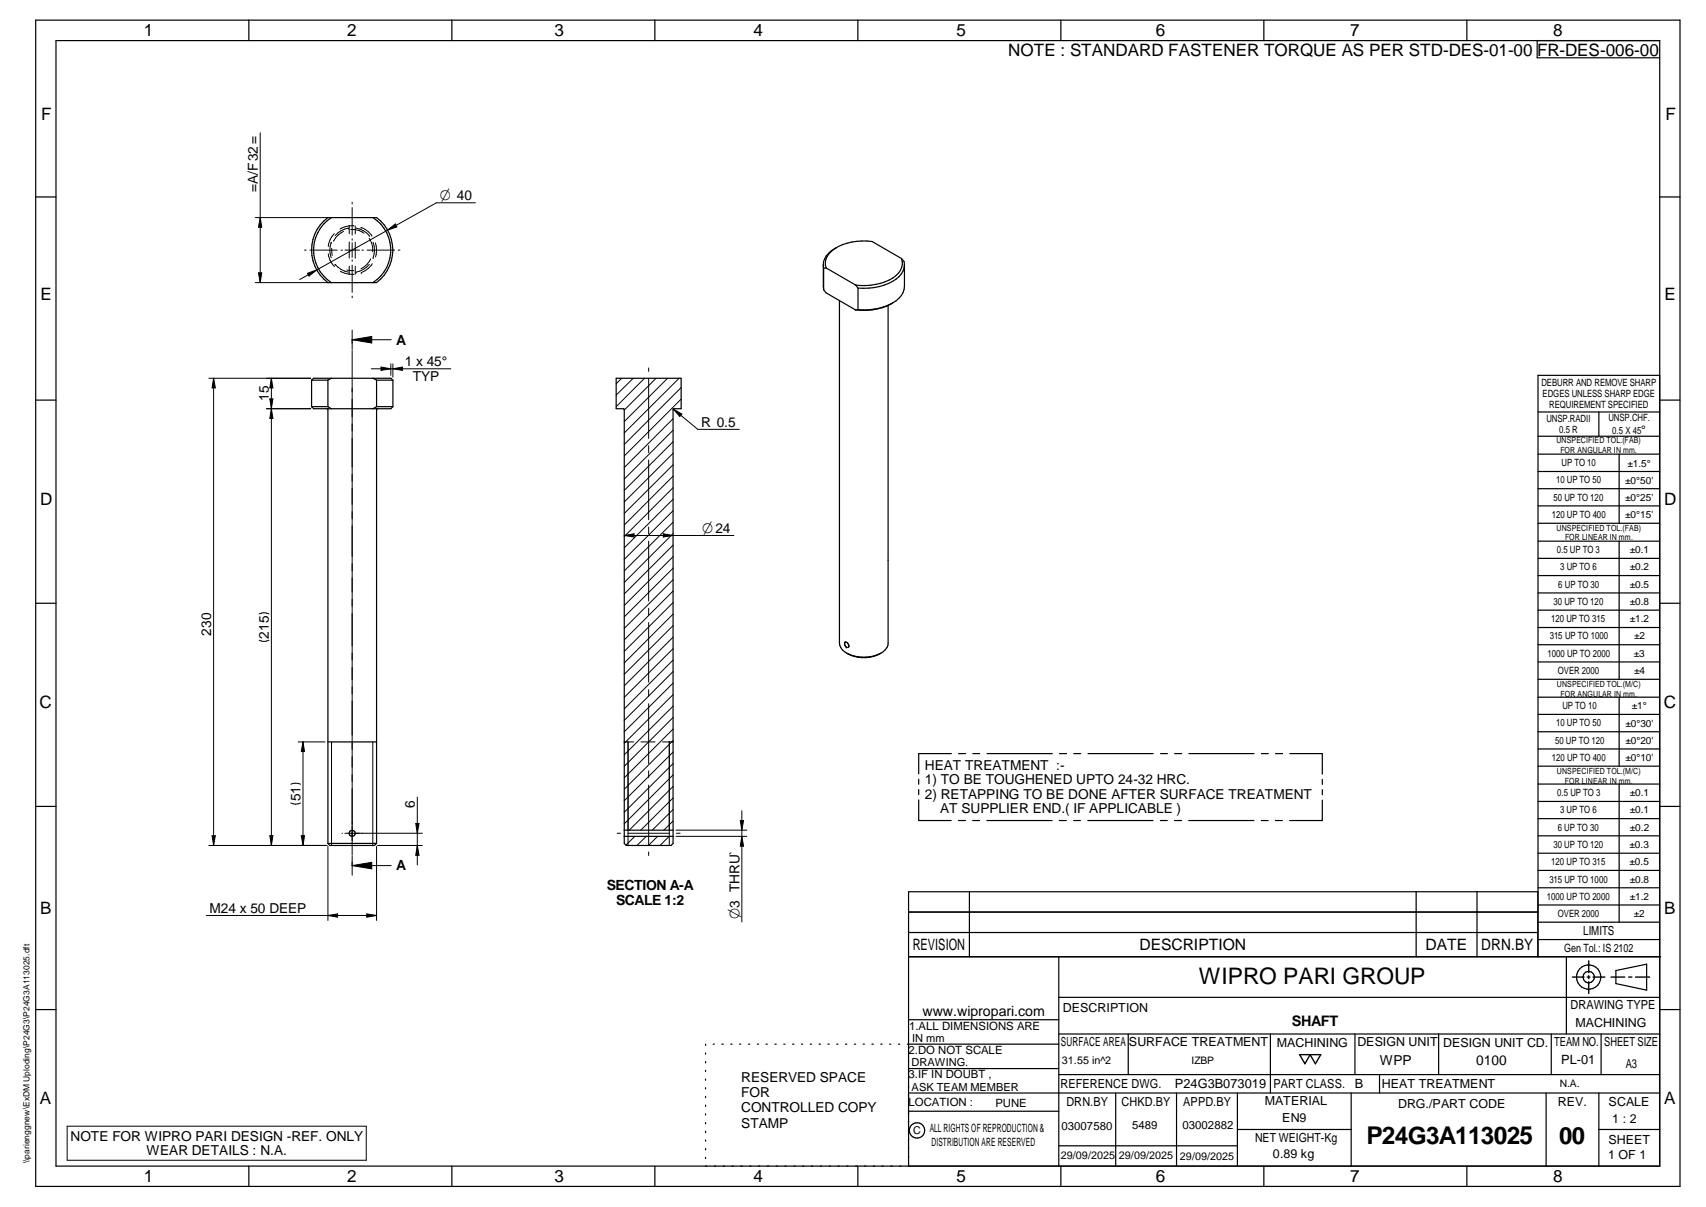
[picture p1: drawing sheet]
<svg xmlns="http://www.w3.org/2000/svg" width="420mm" height="297mm" viewBox="0 0 420 297" stroke-linecap="round" stroke-linejoin="round" font-family="sans-serif">
<g fill="none" stroke="#000" stroke-width=".3">
<path d="M8.8 5h405v287h-405zM13.8 10h395v277h-395zM61.3 5v5M111.3 5v5M161.3 5v5M211.3 5v5M261.3 5v5M311.3 5v5M361.3 5v5M378.6 10v4.2h30.2M8.8 48.5h5M79.7 54.4l1.1-.8h11.9a10 10 0 0 1 0 16h-11.9a10 10 0 0 1-1.1-15.2z"/>
<path d="M81.6 53.6a9.5 9.5 0 0 0 0 16M91.9 53.6a9.5 9.5 0 0 1 0 16M408.8 48.5h5M202.8 65.2l.1 6.1M202.9 71.3l.6 .8 7.2 4.2M202.9 66v5.3M203.5 66l7.2 4.1M203.5 66h-.6M206 60.9a4.8 4.8 0 0 0-3.1 5.1M206.7 74v84.3a3.5 3.5 0 0 0 2.8 2.9 8.7 8.7 0 0 0 8.5-1.3l.7-1.1v-.5v-83.2M210.7 70.1l.6 .8M211.3 70.9v5.3"/>
<path d="M211.3 76.2l-.6 .1M219.8 74.6a14.5 14.5 0 0 1-8.5 1.6M219.8 74.6a14.8 14.8 0 0 1-9.1 1.7M222 63.6a4 4 0 0 1-2.1 4.8 14.7 14.7 0 0 1-9.2 1.7M222 63.6l-7.2-4.2a13.3 13.3 0 0 0-10 2.4 3.6 3.6 0 0 0-1.3 4.2M222 63.6a2.71 2.71 0 0 1 0 3.8 11.4 11.4 0 0 1-9.3 3.6l-1.4-.1M222.7 65.2v5.3a4.9 4.9 0 0 1-2.9 4.1M8.8 98.5h5M80.8 93.6v6.5M81.6 93.1l-.8 .5h-4.1v6.5M91.9 93.1l.8 .5M96.8 93.6l-.5-.5h-19.1l-.5 .5"/>
<path d="M151.8 93.1h16v7.5h-1.8l-.2 .2v106.8l-.5 .5h-11l-.6-.5v-106.8l-.2-.2h-1.7zM408.8 92.4h-30v143.1M408.8 98.5h5M76.7 100.1h4.1M76.7 100.1l.5 .5h19.1l.5-.5M80.5 100.6l.3 .2v106.8M80.8 100.1l.8 .5M92.7 100.1h4.1M92.7 100.1l-.8 .5M93 100.6l-.3 .2v106.8M96.8 100.1v-6.5h-4.1v6.5M378.8 101.4h30"/>
<path d="M378.8 107.4h30M378.8 111.8h30M378.8 116h30M393.8 101.4v6M398.8 111.8v17M378.8 120.3h30M378.8 124.5h30M378.8 128.8h30M378.8 133.2h30M378.8 137.4h30M398.8 133.2v34M8.8 148.5h5"/>
<path d="M208 158.2l.1 .5 .3 .5M208.1 158.1h.1M208.2 158l-.1 .1M208.2 158a.9 .9 0 0 1 .7 1.3M208.4 159.2h.1M208.4 159.3h.5M378.8 141.6h30M378.8 145.9h30M378.8 150.2h30M378.8 154.4h30M378.8 158.7h30M408.8 148.5h5"/>
<path d="M208.5 160.7a8.6 8.6 0 0 0 8.5 0M378.8 162.9h30M378.8 167.2h30M378.8 171.6h30M378.8 175.8h30M398.8 171.6v17M8.8 198.5h5M80.8 182.6h11.9M153.7 182.6h1M164.8 182.6h1M226.3 191.8v1.2M226.3 194.3v1.2"/>
<path d="M226.3 196.8v5.1h8M234.3 185.5h-8v5M236.1 185.5h1.7M239.6 185.5h1.7M243.1 185.5h16.1M260.9 185.5h1.8M264.4 185.5h1.7M268 185.5h16M285.8 185.5h1.7M289.3 185.5h1.7M292.8 185.5h16.1M310.7 185.5h1.7"/>
<path d="M314.1 185.5h1.8M317.7 185.5h8v5M325.7 196.9v5h-8.1M325.7 191.8v1.2M325.7 194.4v1.2M378.8 180.1h30M378.8 184.3h30M378.8 188.6h30M378.8 193h30M378.8 197.2h30M398.8 193v33.9M408.8 198.5h5"/>
<path d="M80.8 207.6h11.9M80.8 207.6l.4 .5h11l.5-.5M153.7 205.8h12.1M153.7 204.3h12.1M236 201.9h1.8M238.7 219.5v16M239.6 201.9h1.6M243.1 201.9h16M260.9 201.9h1.7M264.4 201.9h1.7M267.9 201.9h16.1M285.8 201.9h1.7"/>
<path d="M289.3 201.9h1.7M292.8 201.9h16M310.6 201.9h1.7M314.1 201.9h1.7M348.8 219.5v16M363.8 219.5v16M378.8 201.5h30M378.8 205.7h30M378.8 210h30M378.8 214.2h30M378.8 218.5h30M223.8 235.5h185.2"/>
<path d="M223.8 229.5h154.9M223.8 224.5h154.9M260.8 235.5v51.5M378.7 235.5v-16h-154.9v67.5M378.8 222.7h30M378.8 226.9h30M378.8 231.2h30M385.8 235.5v19M398 238.8l7.5-1.5v6.4l-7.5-1.6zM8.8 248.5h5M173.8 257v.3M173.8 259.1v.3"/>
<path d="M175.6 257h.3M177.8 257h.3M180 257h.3M182.1 257h.3M184.4 257h.2M186.5 257h.3M188.7 257h.3M190.9 257h.3M193 257h.3M195.2 257h.3M197.4 257h.3M199.5 257h.3"/>
<path d="M201.7 257h.3M203.9 257h.3M206.1 257h.3M208.2 257h.4M210.4 257h.3M212.6 257h.3M214.7 257h.4M216.9 257h.3M219.1 257h.3M221.3 257h.3M223.8 251h37M260.8 257h-37.3"/>
<path d="M260.8 245.4h148M260.8 254.5h148M277.9 254.5v10M312.9 254.5v14.5M333.7 254.5v10M354.3 254.5v10M382 254.5v10M394.3 254.5v10M408.8 248.5h5M173.8 261.2v.4M173.8 263.4v.3M173.8 265.6v.3"/>
<path d="M173.8 267.7v.3M173.8 269.8v.3M173.8 271.9v.4M173.8 274.1v.3M173.8 276.3v.3M173.8 278.4v.3M223.8 269h185M223.8 263h37M223.8 273.5h37M260.8 264.5h148M274.8 269v18M289.8 269v18"/>
<path d="M304.7 269v18M304.7 278h28.1M332.8 269v18M339.8 264.5v4.5M380.8 269v18M393.8 269v18M393.8 278h15M61.3 287v5M111.3 287v5M161.3 287v5M173.8 280.5v.3M173.8 282.7v.3"/>
<path d="M173.8 284.8v.3M211.3 287v5M260.8 282h43.9M261.3 287v5M311.3 287v5M361.3 287v5"/>
<circle cx="86.7" cy="205.1" r=".76"/>
<circle cx="391.3" cy="240.5" r="2.99"/>
<circle cx="391.3" cy="240.5" r="1.41"/>
<circle cx="225.9" cy="278.2" r="1.89"/>
</g>
<g fill="none" stroke="#000" stroke-width=".25">
<path d="M64.1 32.7v36.9M62.9 53.6h18M64.1 53.6l.4 2.3h-.8zM81.6 59.6a5.4 5.4 0 0 0 0 3.8M81.6 59.6h.1M82.3 57.5a5.3 5.3 0 0 0-1.5 3.2M84.6 56.9a5.3 5.3 0 0 0-2.4 2.5M85.8 56.1h.1M85.8 56.1a5.2 5.2 0 0 0-3.3 1.9M86 55.6v1.9M86 59.6v3.9M86.3 56.5a4.8 4.8 0 0 1 3.4 .9"/>
<path d="M86.7 49.8v.4M86.7 51.1v6.8M86.7 58.8v.3M86.7 59.7v3.6M87.2 55.6a5.3 5.3 0 0 0-3.4 .7M87.5 55.6v2M87.5 59.6v3.9M87.7 56.1a5.5 5.5 0 0 1 3.3 1.9M88.9 56h.1M89 56a5.4 5.4 0 0 1 2.6 2.1M90.9 58.7a4.5 4.5 0 0 1 .9 3.3M91 58h.1"/>
<path d="M91.9 59.6a5.4 5.4 0 0 1 0 3.8M92.4 59.8a5.6 5.6 0 0 1 .1 3.4M95.5 56.6l1.9-1.5 .3 .7zM95.5 56.6l-21.7 12.2M117.1 49.9h-9.6l-12 6.7M62.9 69.6h18M63.7 67.1h.8l-.4 2.5zM75 61.6h.4M75.7 67.3l2.3-.9-1.9 1.5zM76.3 61.6h6.7M80.8 62.5a5.4 5.4 0 0 0 1.6 3.1M81.7 61.1l.1 1.8"/>
<path d="M82.5 65.1a5.5 5.5 0 0 0 3.3 1.9M82.5 65.1h.1M83.8 66.8a6.1 6.1 0 0 0 3.4 .7M84 61.6h.4M85 61.6h3.6M85.4 66.5l1.8 .1M86 65.5v2M86.7 63.9v.4M86.7 65.2v6.8M86.7 72.9v.4M87.5 65.5v2M87.7 67h.1"/>
<path d="M89 67.1h.1M89.1 61.6h.4M90.4 61.6h6.8M91 65.1a5.9 5.9 0 0 1-3.3 1.9M91.3 63.7a4.9 4.9 0 0 1-2.4 2.4M91.7 64.9a5.6 5.6 0 0 1-2.7 2.2M91.9 63.4h.1M98.1 61.6h.4M51.4 93.1h25.1M52.6 93.1l.4 2.4h-.8zM52.6 93.1v115M66.5 98.2h.7l-.4 2.4z"/>
<path d="M66.8 93.1l.4 2.4h-.7zM66.8 93.1v115M86.7 86.3v124.1M86.7 81.2v4.8M86.7 83.6l4.9-.8v1.6zM86.7 83.6h9.6M91.4 90.8h19.6M93.8 90.3l2.5 .5-2.5 .3zM96.3 89.5v2.9M96.8 89.5v3.3M96.8 90.8l2.3-.5v.8zM153.1 93.1l-1.3 1.3"/>
<path d="M155.9 93.1l-4.1 4.1M158.7 93.1l-6.9 7M159.8 90.6v.8M159.8 93.2v14.7M161.6 93.1l-7.9 7.8M164.4 93.1l-10.7 10.7M167.2 93.1l-13.5 13.5M167.8 95.4l-14.1 14M167.8 98.2l-14.1 14M65.6 100.6h10.9M66.8 100.6l.4 2.4h-.7zM159.8 109.7v1.7"/>
<path d="M159.8 113.2v14.7M165.8 103l-12.1 12.1M165.8 105.9l-12.1 12M165.8 108.7l-12.1 12M165.8 111.5l-12.1 12M165.8 114.4l-12.1 12M165.8 117.2l-12.1 12M165.8 100.7l2.1 1.2-.5 .6zM165.8 100.7l6.1 5h10.2M153.7 131.8l2.5-.4v.8zM153.7 131.8h27.1M159.8 129.7v1.7"/>
<path d="M159.8 133.2v14.7M163.4 131.4l2.4 .4-2.4 .4zM165.8 120l-12.1 12M165.8 122.9l-12.1 11.9M165.8 125.7l-12.1 12M165.8 128.5l-12.1 12M165.8 131.3l-12.1 12M165.8 134.2l-12.1 12M165.8 137l-12.1 12M165.8 139.8l-12.1 12M66.2 157.6a2.6 2.6 0 0 1-2.4 0M66.2 151.1a2.6 2.6 0 0 0-2.4 0"/>
<path d="M159.8 149.7v1.7M159.8 153.2v14.7M165.8 142.7l-12.1 11.9M165.8 145.5l-12.1 12M165.8 148.3l-12.1 12M165.8 151.1l-12.1 12.1M165.8 154l-12.1 11.9M165.8 156.8l-12.1 12M165.8 159.6l-12.1 12M159.8 169.7v1.7M159.8 173.2v14.7M165.8 162.4l-12.1 12.1"/>
<path d="M165.8 165.3l-12.1 12M165.8 168.1l-12.1 12M165.8 170.9l-12.1 12M165.8 173.8l-12.1 12M165.8 176.6l-12.1 12M165.8 179.4l-12.1 12M71.6 197.6a2.6 2.6 0 0 0 2.4 0M71.6 193a2.99 2.99 0 0 1 2.4 0M73.4 182.6h6.6M74.6 182.6v25.5M74.6 182.6l.4 2.4h-.8zM81.6 182.6v25.5"/>
<path d="M91.8 182.6v25.5M102.8 196.2v16.7M156.1 182.6h-1.4v25.5M157.8 182.6h3.5M159.8 189.7v1.7M159.8 193.2v14.7M163.1 182.6h1.7v25.5M165.8 182.2l-12.1 12M165.8 185.1l-12.1 12M165.8 187.9l-12.1 12M165.8 190.7l-12.1 12M165.8 193.5l-10.8 10.8"/>
<path d="M165.8 196.4l-8 7.9M165.8 199.2l-5.2 5.1M182.7 199.5v27.4M52.2 205.7h.8l-.4 2.4zM66.5 205.7h.7l-.4 2.4zM74.2 205.7h.8l-.4 2.4zM80.5 208.1h-29.1M80.8 208.3v18.2M84.2 205.1h.2M85 205.1h19M86.7 210.6v4.8M86.7 213h9.6"/>
<path d="M86.7 213l4.9-.8v1.6zM92.7 208.3v18.2M93 208.1h11M102.4 202.6h.8l-.4 2.5zM102.8 208.1l.4 2.4h-.8zM152 205.1h.8M154.6 205.1h10.2M156.3 205.8l-2.1 2.2M159.2 205.8l-2.3 2.3M159.8 209.7v.9M162 205.8l-2.3 2.3M164.8 205.8l-2.3 2.3"/>
<path d="M165.8 202.1l-2.3 2.2M166.5 205.8h17.4M166.5 204.3h17.4M166.6 205.1h.9M182.3 201.9h.8l-.4 2.4zM182.7 205.8l.4 2.4h-.8zM50.8 225.3h41.9M80.8 225.3l2.3-.4v.8zM90.3 224.9l2.4 .4-2.4 .4zM16.5 277.2h73.7v8.3h-73.7z"/>
</g>
<path d="M391.3 236.5v2.9M320.1 259.5h5.2l-1.3 2.3-1.3-2.3-1.3 2.3zM387.3 240.5h2.8M390.9 240.5h.7M391.3 240.1v.7M391.3 241.6v2.9M392.3 240.5h3M396.8 240.5h3.4M401.1 240.5h.8M402.8 240.5h3.5" fill="none" stroke="#000" stroke-width=".34"/>
<g fill="#000">
<path d="M64.1 53.6l.4 2.3h-.8zM95.5 56.6l1.9-1.5 .3 .7zM63.7 67.1h.8l-.4 2.5zM75.7 67.3l2.3-.9-1.9 1.5zM52.6 93.1l.4 2.4h-.8zM66.5 98.2h.7l-.4 2.4zM66.8 93.1l.4 2.4h-.7zM86.7 83.6l4.9-.8v1.6zM93.8 90.3l2.5 .5-2.5 .3zM96.8 90.8l2.3-.5v.8zM66.8 100.6l.4 2.4h-.7zM165.8 100.7l2.1 1.2-.5 .6z"/>
<path d="M153.7 131.8l2.5-.4v.8zM163.4 131.4l2.4 .4-2.4 .4zM74.6 182.6l.4 2.4h-.8zM52.2 205.7h.8l-.4 2.4zM66.5 205.7h.7l-.4 2.4zM74.2 205.7h.8l-.4 2.4zM86.7 213l4.9-.8v1.6zM102.8 208.1l.4 2.4h-.8zM102.4 202.6h.8l-.4 2.5zM182.7 205.8l.4 2.4h-.8zM182.3 201.9h.8l-.4 2.4zM80.8 225.3l2.3-.4v.8z"/>
<path d="M90.3 224.9l2.4 .4-2.4 .4z"/>
</g>
<text font-size="6" x="336.5" y="281.6">P24G3A113025</text>
<text font-size="5.9" x="384" y="281.6">00</text>
<text font-size="5.6" x="295.3" y="242.2">WIPRO PARI GROUP</text>
<g font-size="4.2">
<text x="35.4" y="9">1</text>
<text x="85.5" y="8.9">2</text>
<text x="136.6" y="9">3</text>
<text x="185.6" y="9">4</text>
<text x="235.6" y="9">5</text>
<text x="284.6" y="8.8">6</text>
<text x="332.6" y="9">7</text>
<text x="382.6" y="9">8</text>
<text x="248.3" y="13.8">NOTE : STANDARD FASTENER TORQUE AS PER STD-DES-01-00 FR-DES-006-00</text>
<text x="10.1" y="29.6">F</text>
<text x="410.2" y="29.6">F</text>
<text x="9.9" y="73.9">E</text>
<text x="409.9" y="73.9">E</text>
<text x="9.9" y="124.2">D</text>
<text x="409.9" y="124.2">D</text>
<text x="9.7" y="174.3">C</text>
<text x="409.7" y="174.3">C</text>
<text x="9.9" y="225">B</text>
<text x="409.8" y="225">B</text>
<text x="9.8" y="271.7">A</text>
<text x="409.8" y="271.7">A</text>
<text x="35.4" y="291">1</text>
<text x="85.5" y="290.9">2</text>
<text x="136.6" y="291">3</text>
<text x="185.6" y="291">4</text>
<text x="235.6" y="291">5</text>
<text x="284.6" y="290.8">6</text>
<text x="332.6" y="291">7</text>
<text x="382.6" y="291">8</text>
</g>
<g font-size="3.9">
<text x="224.8" y="233.8">REVISION</text>
<text x="280.7" y="233.8">DESCRIPTION</text>
<text x="351.1" y="233.8">DATE</text>
<text x="364.8" y="233.8">DRN.BY</text>
</g>
<g font-size="3.7">
<text x="108.3" y="49.3">O 40</text>
<text x="173" y="131.1">O24</text>
<text x="182.1" y="226.1" transform="rotate(-90 182.1 226.1)">O3 THRU`</text>
</g>
<text font-size="3.6" x="318.2" y="252.6">SHAFT</text>
<text font-size="3.5" x="227.2" y="250">www.wipropari.com</text>
<g font-size="3.4">
<text x="63.5" y="47.3" transform="rotate(-90 63.5 47.3)">=A/F32=</text>
<text x="97.6" y="84.8">A</text>
<text x="99.7" y="90.2">1 x 45°</text>
<text x="101.7" y="93.8">TYP</text>
<text x="66.2" y="98.7" transform="rotate(-90 66.2 98.7)">15</text>
<text x="172.7" y="105.1">R 0.5</text>
<text x="52" y="156.4" transform="rotate(-90 52 156.4)">230</text>
<text x="66.2" y="157.1" transform="rotate(-90 66.2 157.1)">215</text>
<text x="227.8" y="189.4">HEAT TREATMENT :-</text>
<text x="74" y="197.2" transform="rotate(-90 74 197.2)">51</text>
<text x="227.8" y="193">1) TO BE TOUGHENED UPTO 24-32 HRC.</text>
<text x="227.8" y="196.6">2) RETAPPING TO BE DONE AFTER SURFACE TREATMENT</text>
<text x="102.2" y="198.9" transform="rotate(-90 102.2 198.9)">6</text>
<text x="231.6" y="200.2">AT SUPPLIER END.( IF APPLICABLE )</text>
<text x="97.6" y="214.2">A</text>
<text x="149.4" y="219">SECTION A-A</text>
<text x="51.6" y="224.7">M24 x 50 DEEP</text>
<text x="151.7" y="222.6">SCALE 1:2</text>
<text x="339.8" y="262.2">WPP</text>
<text x="363.6" y="262">0100</text>
<text x="182.6" y="266.2">RESERVED SPACE</text>
<text x="182.6" y="270">FOR</text>
<text x="182.6" y="273.7">CONTROLLED COPY</text>
<text x="17.4" y="280.8">NOTE FOR WIPRO PARI DESIGN -REF. ONLY</text>
<text x="182.6" y="277.5">STAMP</text>
<text x="36.1" y="284.4">WEAR DETAILS : N.A.</text>
</g>
<g font-size="3.1">
<text x="389.9" y="230.2">LIMITS</text>
<text x="261.8" y="249">DESCRIPTION</text>
<text x="386.8" y="248.4">DRAWING TYPE</text>
<text x="261.3" y="257.5">SURFACE AREA</text>
<text x="278" y="257.5">SURFACE TREATMENT</text>
<text x="314.5" y="257.6">MACHINING</text>
<text x="334.3" y="257.5">DESIGN UNIT</text>
<text x="355.4" y="257.6">DESIGN UNIT CD.</text>
<text x="382.8" y="257.3">TEAM NO.</text>
<text x="388" y="252.8">MACHINING</text>
<text x="395.1" y="257.4">SHEET SIZE</text>
<text x="384.5" y="261.9">PL-01</text>
<text x="400.4" y="262.8">A3</text>
<text x="261.2" y="267.8">REFERENCE DWG.</text>
<text x="289.3" y="267.8">P24G3B073019</text>
<text x="313.6" y="267.7">PART CLASS.</text>
<text x="333.7" y="267.7">B</text>
<text x="340.3" y="267.7">HEAT TREATMENT</text>
<text x="262.6" y="272.2">DRN.BY</text>
<text x="276.2" y="272.1">CHKD.BY</text>
<text x="291.4" y="272.2">APPD.BY</text>
<text x="311.5" y="272">MATERIAL</text>
<text x="344.3" y="272.6">DRG./PART CODE</text>
<text x="383.7" y="272.2">REV.</text>
<text x="396.2" y="272.3">SCALE</text>
<text x="309.1" y="280.9">NET WEIGHT-Kg</text>
<text x="315.8" y="276.1">EN9</text>
<text x="396.1" y="281.4">SHEET</text>
<text x="397.1" y="276.4">1 : 2</text>
<text x="313.5" y="285.1">0.89 kg</text>
<text x="396.1" y="285.3">1 OF 1</text>
</g>
<text font-size="3" x="404.2" y="106.8">°</text>
<g font-size="2.8">
<text x="385.2" y="234.4">Gen Tol.: IS 2102</text>
<text x="223.9" y="253.4">1.ALL DIMENSIONS ARE</text>
<text x="223.8" y="259.3">2.DO NOT SCALE</text>
<text x="223.8" y="265.4">3.IF IN DOUBT ,</text>
<text x="223.8" y="272.2">LOCATION :</text>
<text x="245.1" y="272.4">PUNE</text>
<text x="229" y="278.7">ALL RIGHTS OF REPRODUCTION &amp;</text>
<text x="261.4" y="278">03007580</text>
<text x="278.8" y="277.7">5489</text>
<text x="291.2" y="277.9">03002882</text>
<text x="229.4" y="282.1">DISTRIBUTION ARE RESERVED</text>
</g>
<g font-size="2.7">
<text x="224.7" y="256.4">IN mm</text>
<text x="224.5" y="262.4">DRAWING.</text>
<text x="261.5" y="261.9">31.55 in^2</text>
<text x="224.5" y="268.4">ASK TEAM MEMBER</text>
<text x="224.9" y="279.2">C</text>
<text x="261.3" y="285.2">29/09/2025</text>
<text x="275.6" y="285.2">29/09/2025</text>
<text x="290.6" y="285.4">29/09/2025</text>
</g>
<g font-size="2.5">
<text x="379.6" y="95">DEBURR AND REMOVE SHARP</text>
<text x="379.9" y="97.7">EDGES UNLESS SHARP EDGE</text>
<text x="381.5" y="100.5">REQUIREMENT SPECIFIED</text>
<text x="380.9" y="103.8">UNSP.RADII</text>
<text x="384" y="106.6">0.5 R</text>
<text x="396.1" y="103.6">UNSP.CHF.</text>
<text x="397.1" y="106.8">0.5 X 45</text>
<text x="383.2" y="119">10 UP TO 50</text>
<text x="384.6" y="114.7">UP TO 10</text>
<text x="400.3" y="119">±0°50'</text>
<text x="400.8" y="114.8">±1.5°</text>
<text x="382.6" y="123.2">50 UP TO 120</text>
<text x="400.3" y="123.2">±0°25'</text>
<text x="382.2" y="127.4">120 UP TO 400</text>
<text x="400.3" y="127.4">±0°15'</text>
<text x="383.4" y="136.1">0.5 UP TO 3</text>
<text x="401.4" y="136.1">±0.1</text>
<text x="384.2" y="140.4">3 UP TO 6</text>
<text x="401.4" y="140.3">±0.2</text>
<text x="382.6" y="148.8">30 UP TO 120</text>
<text x="383.8" y="144.6">6 UP TO 30</text>
<text x="401.4" y="148.9">±0.8</text>
<text x="401.4" y="144.7">±0.5</text>
<text x="382" y="153.1">120 UP TO 315</text>
<text x="401.4" y="153.1">±1.2</text>
<text x="381.2" y="161.6">1000 UP TO 2000</text>
<text x="381.7" y="157.4">315 UP TO 1000</text>
<text x="402.4" y="161.6">±3</text>
<text x="402.5" y="157.4">±2</text>
<text x="383.7" y="165.9">OVER 2000</text>
<text x="402.5" y="165.9">±4</text>
<text x="383.2" y="178.8">10 UP TO 50</text>
<text x="384.8" y="174.5">UP TO 10</text>
<text x="400.3" y="178.8">±0°30'</text>
<text x="401.9" y="174.6">±1°</text>
<text x="383" y="183">50 UP TO 120</text>
<text x="400.3" y="183.1">±0°20'</text>
<text x="382.2" y="187.3">120 UP TO 400</text>
<text x="400.3" y="187.3">±0°10'</text>
<text x="383.5" y="195.9">0.5 UP TO 3</text>
<text x="401.4" y="196">±0.1</text>
<text x="384.2" y="200.1">3 UP TO 6</text>
<text x="401.4" y="200.2">±0.1</text>
<text x="382.6" y="208.7">30 UP TO 120</text>
<text x="383.7" y="204.4">6 UP TO 30</text>
<text x="401.4" y="208.7">±0.3</text>
<text x="401.4" y="204.4">±0.2</text>
<text x="382" y="213">120 UP TO 315</text>
<text x="401.4" y="212.9">±0.5</text>
<text x="381" y="221.4">1000 UP TO 2000</text>
<text x="381.6" y="217.2">315 UP TO 1000</text>
<text x="401.4" y="221.4">±1.2</text>
<text x="401.4" y="217.2">±0.8</text>
<text x="383.7" y="225.7">OVER 2000</text>
<text x="402.4" y="225.7">±2</text>
<text x="293.4" y="261.9">IZBP</text>
<text x="384.1" y="267.5">N.A.</text>
</g>
<g font-size="2.1">
<text x="383.3" y="109.1">UNSPECIFIED TOL.(FAB)</text>
<text x="384.3" y="111.4">FOR ANGULAR IN mm.</text>
<text x="383.4" y="130.6">UNSPECIFIED TOL.(FAB)</text>
<text x="385.4" y="133">FOR LINEAR IN mm.</text>
<text x="383.4" y="169">UNSPECIFIED TOL.(M/C)</text>
<text x="384.3" y="171.4">FOR ANGULAR IN mm.</text>
<text x="383.4" y="190.5">UNSPECIFIED TOL.(M/C)</text>
<text x="385.4" y="192.8">FOR LINEAR IN mm.</text>
<text x="7.2" y="286.3" transform="rotate(-90 7.2 286.3)">\\parienggnew\ExDM Uploding\P24G3\P24G3A113025.dft</text>
</g>
</svg>
